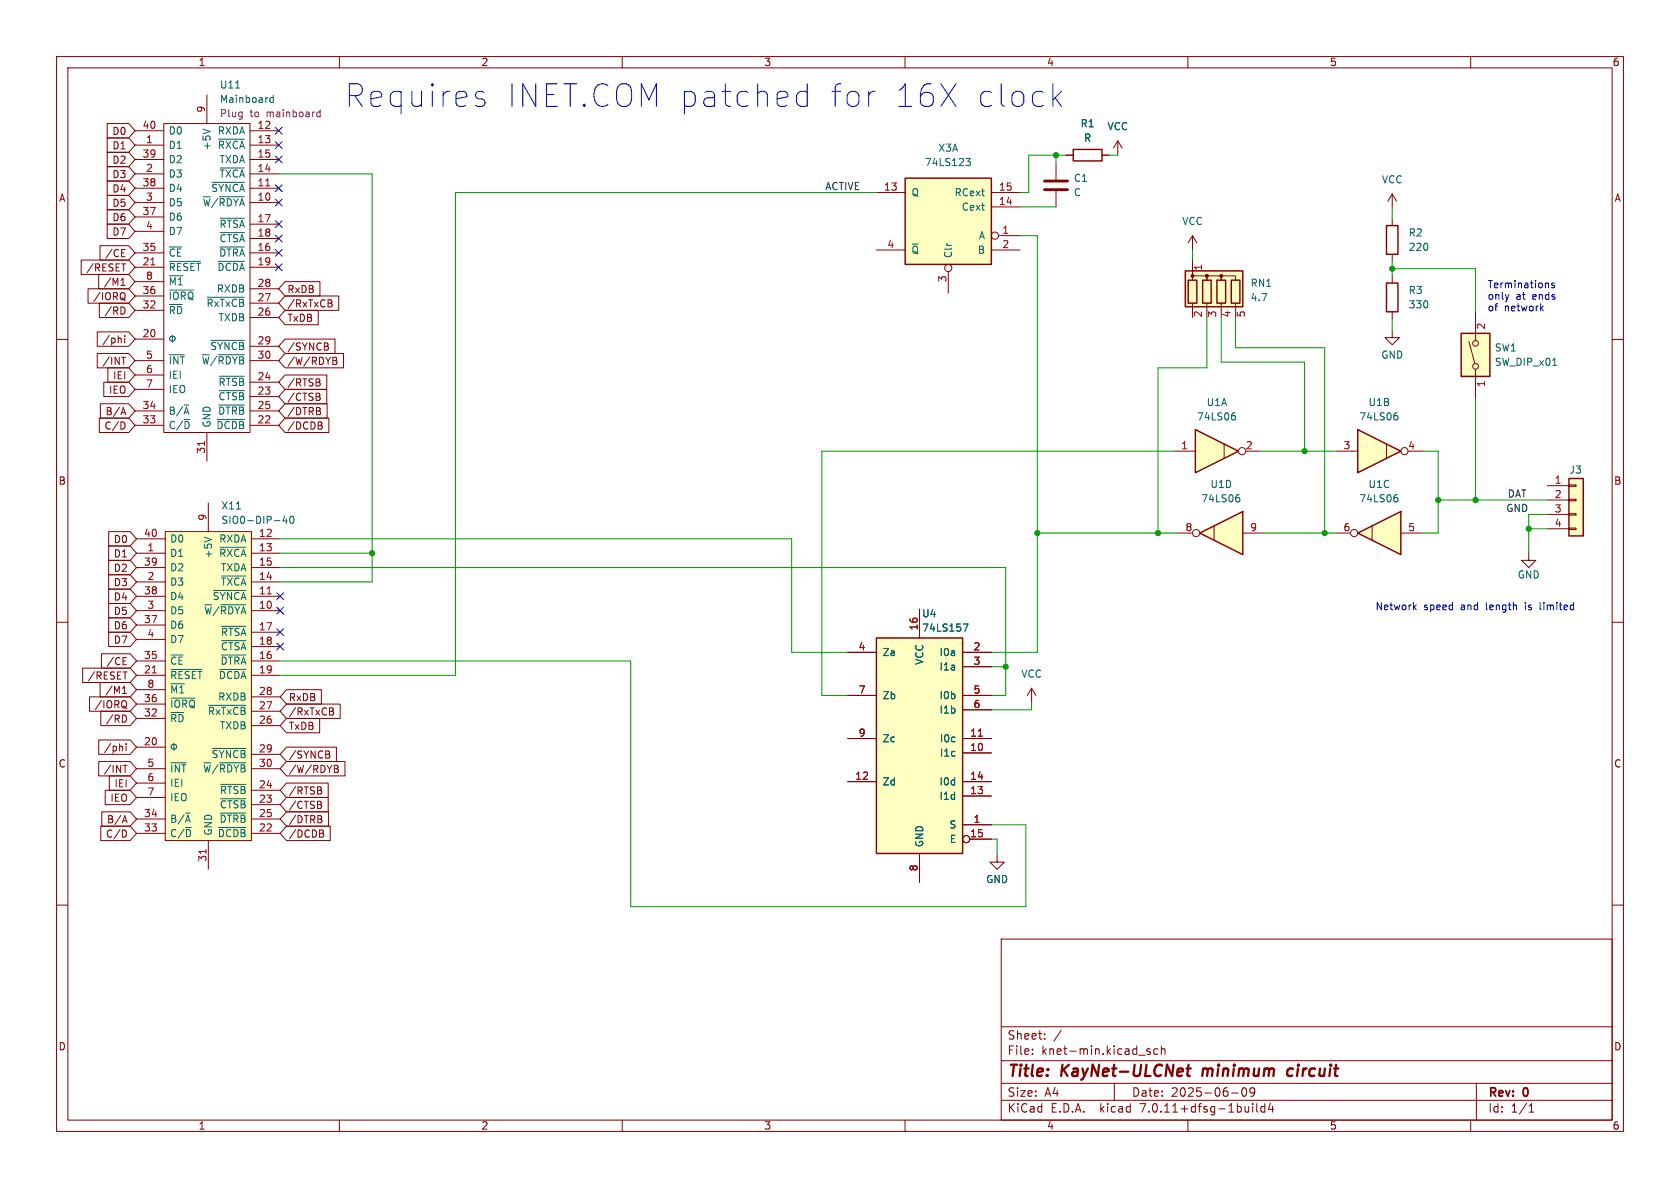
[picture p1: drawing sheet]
<svg xmlns="http://www.w3.org/2000/svg" width="297mm" height="210mm" viewBox="0 0 297 210" stroke-linecap="round" stroke-linejoin="round" font-family="sans-serif">
<g fill="none" stroke="#840000" stroke-width=".18">
<path d="M10 10h277v190h-277zM12 12h273v186h-273zM36.6 16.8v5M60 10v2M110 10v2M160 10v2M210 10v2M260 10v2M23.9 25.7h5.1M23.9 35.8h5.1M23.9 33.3h5.1M23.9 23.1h5.1"/>
<path d="M23.9 30.7h5.1M23.9 28.2h5.1M23.9 38.4h5.1M29 21.8h15.2v54.7h-15.2zM44.2 25.7h5.1M44.2 35.8h5.1M44.2 33.3h5.1M44.2 23.1h5.1M44.2 30.7h5.1M44.2 28.2h5.1M44.2 39.6h5.1M154.9 34h5.1"/>
<path d="M175.3 34h5M175.3 36.6h5M186.7 29v2.8M186.7 33.8v2.8M188.5 27.4h1.2M194.8 27.4h1.3M197.6 24.9l-.8 1.3M197.6 24.9v2.5M197.6 24.9l.8 1.3M10 60h2M23.9 44.7h5.1M23.9 47.2h5.1"/>
<path d="M23.9 59.9h5.1M23.9 54.9h5.1M23.9 52.3h5.1M23.9 40.9h5.1M23.9 49.8h5.1M44.2 44.7h5.1M44.2 42.2h5.1M44.2 47.2h5.1M44.2 56.1h5.1M44.2 53.6h5.1M44.2 51.1h5.1M154.9 44.2h5.1"/>
<path d="M167.6 48v3.8M175.3 44.2h5M176.5 41.7h3.8M210.8 49.5v-.7h2.6v.7v-.7h2.5v.7v-.7h2.5v.7M210.8 46v2.5M210.8 53.6v2.5M213.4 53.6v1.3M215.9 53.6v1.3M218.4 53.6v1.3M246.1 58.4v1.3h1.3l-1.3 1.3-1.2-1.3h1.2M246.1 48.8v1.2M246.1 55.1v1.3"/>
<path d="M260.9 55.1v5.1M285 60h2M23.9 75.2h5.1M23.9 72.6h5.1M23.9 63.8h5.1M23.9 66.3h5.1M23.9 68.8h5.1M36.6 76.5v5M44.2 75.2h5.1M44.2 70.1h5.1M44.2 67.6h5.1M44.2 72.6h5.1"/>
<path d="M44.2 61.2h5.1M44.2 63.8h5.1M259.7 60.4l1 3.9M260.9 65.3v5.1M24.1 97.8h5.1M24.1 95.3h5.1M29.2 94h15.2v54.6h-15.2zM36.8 88.9v5.1M44.4 97.8h5.1M44.4 95.3h5.1M270.3 97.8v1.3h1.2l-1.2 1.2-1.3-1.2h1.3M273.6 85.9h3.8"/>
<path d="M273.6 88.4h3.8M273.6 90.9h3.8M273.6 93.5h3.8M277.4 93.3h1.2v.3h-1.2zM277.4 90.8h1.2v.3h-1.2zM277.4 88.3h1.2v.2h-1.2zM277.4 85.7h1.2v.3h-1.2zM10 110h2M24.1 108h5.1M24.1 105.4h5.1M24.1 102.9h5.1M24.1 100.3h5.1"/>
<path d="M24.1 116.8h5.1M24.1 119.4h5.1M24.1 110.5h5.1M24.1 113h5.1M44.4 108h5.1M44.4 105.4h5.1M44.4 102.9h5.1M44.4 100.3h5.1M44.4 116.8h5.1M44.4 111.8h5.1M44.4 114.3h5.1M44.4 119.4h5.1"/>
<path d="M285 110h2M24.1 132.1h5.1M24.1 135.9h5.1M24.1 127h5.1M24.1 124.5h5.1M24.1 138.4h5.1M24.1 121.9h5.1M44.4 139.7h5.1M44.4 128.3h5.1M44.4 125.7h5.1M44.4 123.2h5.1M44.4 133.4h5.1"/>
<path d="M44.4 135.9h5.1M182.4 121.7l-.8 1.2M182.4 121.7v2.5M182.4 121.7l.7 1.2M10 160h2M24.1 147.3h5.1M24.1 144.8h5.1M24.1 141h5.1M36.8 148.6v5.1M44.4 147.3h5.1M44.4 142.2h5.1M44.4 144.8h5.1"/>
<path d="M285 160h2M177 166h108v32h-108zM60 198v2M110 198v2M160 198v2M177 194.5h108M177 191.5h108M177 187.5h108M177 181.5h108M182.5 186.3v.1M182.5 185.5v.1M184.7 183.6v.1"/>
<path d="M184.7 182.8v.1M187.6 182.1l-1.3 2M197 191.5v3M203.3 185.5l-.3-.1-.3 .2 .1 .2 .5 .2v.3h-.6M204.7 185.5l-.5-.1-.2 .3v.4l.1 .2h.6M205.3 185.5l.2-.1 .4 .1 .1 .9M205.3 184.9v1.5M210 198v2M217.7 193.2h1.2M219.7 192.4l.2-.1a.81 .81 0 0 1 .6 .6 .81 .81 0 0 1-.3 .8l-.2 .1a.81 .81 0 0 1-.3-1.4zM221.5 195.1v.1M221.5 195.6v1"/>
<path d="M221.8 192.9l-.3 .3h-.3l-.2-.3 .1-.5 .4-.1 .2 .1a.99 .99 0 0 1-.3 1.4h-.3M222.2 195.1v1.3l.2 .2M223.6 195.7l-.4-.1-.3 .3v.4l.1 .2h.6M223.6 195.1v1.5M224.6 195l-.4 1.1h1M225 195.6v1M260 198v2M261 191.5v6.5M270.3 196.6h.9M270.3 195.5l.4-.4v1.5"/>
<circle cx="167.6" cy="47.4" r=".63"/>
<circle cx="175.9" cy="41.7" r=".63"/>
<circle cx="260.9" cy="64.8" r=".51"/>
<circle cx="260.9" cy="60.7" r=".51"/>
</g>
<path d="M209.8 188.9h.7M210.1 188.2l-.2 1.7 .1 .2 .3 .1M212.7 188.9l-.2 1.3M228.6 189a.66 .66 0 0 0-1 .3l-.1 .5 .2 .3 .2 .1 .6-.1" fill="none" stroke="#840000" stroke-width=".4"/>
<g fill="#ffffc2" stroke="#ffffc2" stroke-width=".18">
<path d="M209.5 47.9h10.2v6.3h-10.2z"/>
<path d="M160 31.5h15.3v15.2h-15.3z"/>
<path d="M277.4 84.6h2.5v10.1h-2.5z"/>
<path d="M29.2 94h15.2v54.6h-15.2z"/>
<path d="M258.3 58.9h5.1v7.6h-5.1z"/>
</g>
<path d="M160 31.5h15.3v15.2h-15.3zM189.7 26.4h5.1v2h-5.1zM209.5 47.9h10.2v6.3h-10.2zM210.1 49.5h1.5v4.1h-1.5zM212.6 49.5h1.5v4.1h-1.5zM215.1 49.5h1.6v4.1h-1.6zM217.7 49.5h1.5v4.1h-1.5zM245.1 50h2v5.1h-2zM258.3 58.9h5.1v7.6h-5.1zM277.4 84.6h2.5v10.1h-2.5z" fill="none" stroke="#840000" stroke-width=".25"/>
<g fill="#840000" stroke="#840000" stroke-width=".18">
<circle cx="210.8" cy="48.8" r=".25"/>
<circle cx="213.4" cy="48.8" r=".25"/>
<circle cx="215.9" cy="48.8" r=".25"/>
</g>
<g fill="none" stroke="#006464" stroke-width=".18">
<path d="M41.7 15.6h.7M48.3 16.8v1.3M48.3 17.3h-.3l-.3 .2 .1 .5h.5M35.9 22.8l1.3 .5M37.5 32.2h5.7M38.6 24.6h4.6M38.7 34.8h4.5M38.9 29.7h4.3M38.9 38.6h4.3M170.8 28h.7l-.4 .5 .4 .1v.4l-.2 .3h-.4M29.9 46.2h5.5M29.9 51.3h4.3"/>
<path d="M30.5 59.3v1.2M36.6 52.6h6.6M38.6 46.2h4.6M38.9 43.7h4.3M38.9 41.1h4.3M37.3 60.2h5.9M38.4 74.1h4.8M38.6 62.7h4.6M38.7 71.6h4.5M38.7 69.1h4.5M38.7 66.5h4.5M274.5 64.6h.7"/>
<path d="M36.1 95l1.3 .4M38.9 96.7h4.6M41.8 90h.7M50.3 91.2l-.3 .9h.8M50.6 91.7v.8M51.4 91.4l.1-.1a.68 .68 0 0 1 .5 .6 .68 .68 0 0 1-.5 .6l-.1-.1-.2-.4zM30.2 118.3h5.5M37.7 104.4h5.8M38.8 118.3h4.7M39 106.9h4.5M39.1 115.8h4.4M39.2 101.8h4.3"/>
<path d="M39.2 110.7h4.3M39.2 113.3h4.3M30.2 123.4h4.3M30.7 131.4v1.3M36.9 124.7h6.6M37.5 132.3h6M38.8 134.8h4.7M39 138.7h4.5M38.6 146.3h4.9M38.9 143.7h4.6M39 141.2h4.5"/>
<circle cx="30.5" cy="59.9" r=".47"/>
<circle cx="30.8" cy="132" r=".47"/>
</g>
<path d="M47 32.9h.7M26.7 46.8h.7M36.2 78v.8M26.9 119h.7M47.2 105h.8M36.4 150.2v.7" fill="none" stroke="#a90000" stroke-width=".18"/>
<path d="M56.6 19.4v1.2M56.6 19.9l-.4-.1-.1 .1M56.1 20.5l.1 .1h.4" fill="none" stroke="#840084" stroke-width=".18"/>
<path d="M184.7 33.5h4M184.7 32h4" fill="none" stroke="#840000" stroke-width=".51"/>
<path d="M240 75.9l7.6 3.9-7.6 3.8z" fill="#ffffc2"/>
<g fill="none" stroke="#840000" stroke-width=".18">
<path d="M236.2 79.8h3.8M245.1 78.5v2.5M248.9 79.8h2.6"/>
<circle cx="248.3" cy="79.8" r=".63"/>
</g>
<path d="M240 75.9l7.6 3.9-7.6 3.8z" fill="none" stroke="#840000" stroke-width=".25"/>
<path d="M246.7 73.5h.3l.1 .2v.4l-.4 .1M246.8 73h.2" fill="none" stroke="#006464" stroke-width=".18"/>
<path d="M240 94.2l7.6-3.8v7.6z" fill="#ffffc2"/>
<g fill="none" stroke="#840000" stroke-width=".18">
<path d="M210.8 41.7l-.7 1.2M210.8 41.7v2.5M210.8 41.7l.8 1.2M236.2 94.2h2.6M242.6 93v2.5M247.6 94.2h3.9M149.9 115.3h5M162.6 107.7v5.1M170.2 115.3h5.1M170.2 117.9h5.1M149.9 130.6h5M149.9 138.2h5"/>
<path d="M149.9 122.9h5M170.2 133.1h5.1M170.2 130.6h5.1M170.2 138.2h5.1M170.2 122.9h5.1M170.2 125.5h5.1M162.6 150.9v5.1M170.2 145.8h5.1M170.2 140.7h5.1M171.4 148.3h3.9M176.3 151.1v1.3h1.2l-1.2 1.3-1.3-1.3h1.3"/>
<circle cx="239.4" cy="94.2" r=".63"/>
<circle cx="170.8" cy="148.3" r=".63"/>
</g>
<path d="M240 94.2l7.6-3.8v7.6zM154.9 112.8h15.3v38.1h-15.3z" fill="none" stroke="#840000" stroke-width=".25"/>
<path d="M246.7 87.9l.3 .1 .1 .2v.4l-.4 .1M246.8 87.4h.2M170.3 110.3h.8l-.5 1.3" fill="none" stroke="#006464" stroke-width=".18"/>
<path d="M154.9 112.8h15.3v38.1h-15.3z" fill="#ffffc2" stroke="#ffffc2" stroke-width=".18"/>
<path d="M173 130.1h.7" fill="none" stroke="#a90000" stroke-width=".18"/>
<path d="M212.1 94.2l7.6-3.8v7.6z" fill="#ffffc2"/>
<g fill="none" stroke="#840000" stroke-width=".18">
<path d="M208.3 94.2h2.5M214.6 93v2.5M219.7 94.2h3.8"/>
<circle cx="211.5" cy="94.2" r=".63"/>
</g>
<path d="M212.1 94.2l7.6-3.8v7.6z" fill="none" stroke="#840000" stroke-width=".25"/>
<path d="M218.7 87.9l.4 .1 .1 .2-.1 .4-.4 .1M218.8 87.4h.3" fill="none" stroke="#006464" stroke-width=".18"/>
<path d="M211.3 75.9l7.6 3.9-7.6 3.8z" fill="#ffffc2"/>
<g fill="none" stroke="#840000" stroke-width=".18">
<path d="M19 37.1h3.8l1.1 1.3-1.1 1.2h-3.8zM19 34.5h3.8l1.1 1.3-1.1 1.3h-3.8zM19 29.5h3.8l1.1 1.2-1.1 1.3h-3.8zM19 26.9h3.8l1.1 1.3-1.1 1.3h-3.8zM19 24.4h3.8l1.1 1.3-1.1 1.2h-3.8zM19 32h3.8l1.1 1.3-1.1 1.2h-3.8zM19 21.8h3.8l1.1 1.3-1.1 1.3h-3.8zM19 39.6h3.8l1.1 1.3-1.1 1.3h-3.8zM188.5 27.4h1.2M194.8 27.4h1.3M246.1 34.3l-.7 1.3M246.1 34.3v2.5"/>
<path d="M246.1 38.6v1.3M246.1 34.3l.8 1.3M14.4 46h8.4l1.1 1.2-1.1 1.3h-8.4zM15.6 51.1h7.2l1.1 1.2-1.1 1.3h-7.2zM17.2 58.7h5.6l1.1 1.2-1.1 1.3h-5.6zM17.4 48.5h5.4l1.1 1.3-1.1 1.3h-5.4zM17.6 53.6h5.2l1.1 1.3-1.1 1.2h-5.2zM17.7 43.4h5.1l1.1 1.3-1.1 1.3h-5.1zM21.3 59.8l.1 .1v.7M21.4 50.5h.7M21.4 49.5l.3-.3v1.3M21.5 44.7h.4"/>
<path d="M21.5 45.4h.6M21.5 44.1h.6M21.5 46.6h.7M21.9 54.3l.2 .5-.2 .7M21.9 51.8a.9 .9 0 0 1 0 1.1l.3 .2M22 59.3v.2M22 59.8v.8M50.4 59.9h8.8v2.6h-8.8l-1.1-1.3zM50.4 54.9h5.9v2.5h-5.9l-1.1-1.3zM50.4 52.3h9.5v2.6h-9.5l-1.1-1.3zM50.4 49.8h6.2v2.5h-6.2l-1.1-1.2zM58 53l.6 .1 .1 .3-.3 .2"/>
<path d="M58 53.6h.4M58.4 53.6l.3 .2v.3l-.7 .2M246.1 45v1.2M17.2 62.5h5.6l1.1 1.3-1.1 1.2h-5.6zM17.6 73.9h5.2l1.1 1.3-1.1 1.3h-5.2zM17.7 71.4h5.1l1.1 1.2-1.1 1.3h-5.1zM18.3 67.6h4.5l1.1 1.2-1.1 1.3h-4.5zM19.1 65h3.7l1.1 1.3-1.1 1.3h-3.7zM21.5 63.2h.7M21.5 73h.6M21.8 72l.4 1.3M21.9 74.6l.2 .5-.2 .7"/>
<path d="M50.4 73.9h7.7v2.6h-7.7l-1.1-1.3zM50.4 62.5h10.3v2.5h-10.3l-1.1-1.2zM50.4 68.8h7.4v2.6h-7.4l-1.1-1.3zM50.4 71.4h7.4v2.5h-7.4l-1.1-1.3zM50.4 66.3h7.4v2.5h-7.4l-1.1-1.2zM56.3 70.1l.3 .3v.3l-.2 .1M56.3 67.6l.3 .2v.3l-.2 .1M56.4 69.6l.2 .1-.2 .3M56.4 67l.2 .2-.2 .3M56.6 72.2v.3M56.6 72.7l.1 .2-.1 .4M56.7 74.6l.2 .2-.2 .4 .3 .2-.1 .3-.2 .2"/>
<path d="M57.8 60.6l.2 .3-.2 .3 .3 .3-.1 .3-.2 .1M58.8 63.2h.5l.2 .2-.2 .4 .2 .1 .1 .3-.3 .2h-.5zM58.8 63.8h.5M207.5 79.8h3.8M216.4 78.5v2.5M220.2 79.8h2.6M19.2 94h3.8l1.1 1.3-1.1 1.2h-3.8zM19.2 99.1h3.8l1.1 1.2-1.1 1.3h-3.8zM19.2 96.5h3.8l1.1 1.3-1.1 1.3h-3.8zM14.6 118.1h8.4l1.1 1.3-1.1 1.3h-8.4zM17.9 115.6h5.1l1.1 1.2-1.1 1.3h-5.1zM19.2 111.8h3.8l1.1 1.2-1.1 1.3h-3.8z"/>
<path d="M19.2 106.7h3.8l1.1 1.3-1.1 1.2h-3.8zM19.2 104.1h3.8l1.1 1.3-1.1 1.3h-3.8zM19.2 101.6h3.8l1.1 1.3-1.1 1.2h-3.8zM19.2 109.2h3.8l1.1 1.3-1.1 1.3h-3.8zM21.8 118.8h.7M21.8 116.8h.4M21.8 117.5h.6M21.8 116.2h.6M149.9 115.3h5M162.6 107.7v5.1M170.2 115.3h5.1M170.2 117.9h5.1"/>
<path d="M15.8 123.2h7.2l1.1 1.3-1.1 1.2h-7.2zM17.5 134.6h5.5l1.1 1.3-1.1 1.3h-5.5zM17.5 130.8h5.5l1.1 1.3-1.1 1.3h-5.5zM17.7 120.6h5.3l1.1 1.3-1.1 1.3h-5.3zM17.8 125.7h5.2l1.1 1.3-1.1 1.3h-5.2zM18.6 139.7h4.4l1.1 1.3-1.1 1.2h-4.4zM19.3 137.2h3.7l1.1 1.2-1.1 1.3h-3.7zM21.5 131.9l.2 .2v.7M21.6 122.6h.8M21.6 121.7l.4-.4v1.3M21.8 135.3h.7M22.1 126.5l.3 .4-.3 .7"/>
<path d="M22.2 123.9a.9 .9 0 0 1 0 1.2l.2 .2M22.3 131.5v.1M22.3 131.9v.9M50.6 138.4h7.4v2.6h-7.4l-1.1-1.3zM50.6 134.6h10.4v2.6h-10.4l-1.1-1.3zM50.6 124.5h9.5v2.5h-9.5l-1.1-1.3zM50.6 127h5.9v2.5h-5.9l-1.1-1.2zM50.6 121.9h6.2v2.6h-6.2l-1.1-1.3zM50.6 132.1h8.9v2.5h-8.9l-1.1-1.2zM56.6 139.7l.3 .2-.1 .3-.2 .2M56.7 139.2l.1 .1-.1 .3M58 132.8l.3 .2-.3 .4 .3 .2v.3l-.2 .1"/>
<path d="M58.3 125.1l.6 .2v.2l-.2 .2M58.3 125.7h.4M58.7 125.7l.3 .3-.1 .3-.6 .1M59.1 135.3h.4l.3 .2-.3 .4 .3 .1v.3l-.2 .3h-.5zM59.1 135.9h.4M149.9 130.6h5M149.9 138.2h5M149.9 122.9h5M170.2 133.1h5.1M170.2 130.6h5.1M170.2 138.2h5.1M170.2 122.9h5.1"/>
<path d="M170.2 125.5h5.1M17.8 146h5.2l1.1 1.3-1.1 1.3h-5.2zM18 143.5h5l1.1 1.3-1.1 1.3h-5zM21.8 145.1h.6M22.1 144.2l.4 1.3M22.1 146.8l.3 .5-.3 .6M50.6 143.5h7.5v2.6h-7.5l-1.1-1.3zM50.6 141h7.4v2.5h-7.4l-1.1-1.3zM50.6 146h7.8v2.6h-7.8l-1.1-1.3zM56.6 142.2l.3 .3-.1 .3-.2 .1M56.7 141.7l.1 .2-.1 .3M56.8 144.8l.1 .2-.1 .4"/>
<path d="M56.8 144.3v.4M56.9 146.7l.3 .3-.3 .3 .3 .3v.3l-.2 .1M162.6 150.9v5.1M170.2 145.8h5.1M170.2 140.7h5.1M171.4 148.3h3.9"/>
<circle cx="219.6" cy="79.8" r=".63"/>
<circle cx="170.8" cy="148.3" r=".63"/>
</g>
<path d="M245.1 39.9h2v5.1h-2zM211.3 75.9l7.6 3.9-7.6 3.8z" fill="none" stroke="#840000" stroke-width=".25"/>
<path d="M218 73.5h.3l.1 .2v.4l-.4 .1M218.1 73h.2M170.3 110.3h.8l-.5 1.3" fill="none" stroke="#006464" stroke-width=".18"/>
<g fill="none" stroke="#0000c2" stroke-width=".18">
<path d="M84.6 17.5h.6l.4 .2 .2 .5-.2 .4-.4 .2h-.8M84.6 16.1h.6l.4 .2M142.7 16.3l-.4-.2h-.7l-.6 .4-.2 .4v1.1l.4 .6 .4 .2h.7l.4-.2M142.7 14.8v4M154.7 16.1h-.4l-.4 .2M166.3 14.8l2.7 4M169 14.8l-2.7 4M186.1 14.8v4M186.5 17.3l1.2 1.5M187.7 16.1l-1.6 1.6M266.7 52.1l-.3 .8M272.5 54.5l.3 .5"/>
<path d="M272.8 54.1l-.4 .5M273.6 50l.2 .2v.7M274.8 50.1l-.3-.1-.2 .2 .1 .2 .4 .1v.3h-.5M250 107.3l.4 .5M250.4 106.9l-.5 .5M272.3 106.5v1.1l.1 .2"/>
</g>
<g fill="none" stroke="#009600" stroke-width=".18">
<path d="M49.3 30.7h16.5v72.2h-16.3M154.9 34h-74.4v85.4h-31M180.3 36.6h6.4M186.7 27.4v1.6M188.5 27.4h-6.6v6.6h-1.6M196.1 27.4h1.5M246.1 36.8v1.8M180.3 41.7h3.1v73.6h-8.1M210.8 44.2v1.8M213.4 56.1v8.9h-8.7v29.2M215.9 56.1v7.9h14.7v15.8M218.4 56.1v5.4h15.8v32.7"/>
<path d="M246.1 46.2v2.6M246.1 56.4v2M246.1 47.5h14.8v7.6M207.5 79.8h-62.2v43.1h4.6M222.8 79.8h13.4M251.5 79.8h2.8v14.4h-2.8M260.9 70.4v18M49.5 95.3h90.5v20h9.9M49.5 97.8h16.3M183.4 94.2h24.9M223.5 94.2h12.7M254.3 88.4h19.3"/>
<path d="M270.3 93.5h3.3M273.6 90.9h-3.3v6.9M49.5 100.3h128.3v22.6h-2.5M49.5 116.8h62v43.5h69.9v-14.5h-6.1M175.3 117.9h2.5M182.4 124.2v1.3h-7.1M175.3 148.3h1v2.8"/>
</g>
<g fill="none" stroke="#000084" stroke-width=".18">
<path d="M48.7 27.6l1.2 1.2M48.7 35.2l1.2 1.2M48.7 32.7l1.2 1.2M48.7 39l1.2 1.2M48.7 25l1.2 1.3M48.7 22.5l1.2 1.2M49.9 27.6l-1.2 1.2M49.9 35.2l-1.2 1.2M49.9 32.7l-1.2 1.2M49.9 39l-1.2 1.2M49.9 25l-1.2 1.3M49.9 22.5l-1.2 1.2"/>
<path d="M48.7 41.6l1.2 1.2M48.7 44.1l1.2 1.2M48.7 46.6l1.2 1.3M49.9 41.6l-1.2 1.2M49.9 44.1l-1.2 1.2M49.9 46.6l-1.2 1.3M48.9 107.3l1.2 1.3M48.9 104.8l1.2 1.2M48.9 113.7l1.2 1.2M48.9 111.2l1.2 1.2M50.1 107.3l-1.2 1.3M50.1 104.8l-1.2 1.2"/>
<path d="M50.1 113.7l-1.2 1.2M50.1 111.2l-1.2 1.2"/>
</g>
<path d="M173 130.1h.7" fill="none" stroke="#a90000" stroke-width=".18"/>
<g fill="#009600" stroke="#009600" stroke-width=".18">
<circle cx="186.7" cy="27.4" r=".46"/>
<circle cx="183.4" cy="94.2" r=".46"/>
<circle cx="204.7" cy="94.2" r=".46"/>
<circle cx="270.3" cy="93.5" r=".46"/>
<circle cx="260.9" cy="88.4" r=".46"/>
<circle cx="254.3" cy="88.4" r=".46"/>
<circle cx="234.2" cy="94.2" r=".46"/>
<circle cx="177.8" cy="117.9" r=".46"/>
<circle cx="65.8" cy="97.8" r=".46"/>
<circle cx="246.1" cy="47.5" r=".46"/>
<circle cx="230.6" cy="79.8" r=".46"/>
</g>
<g font-size="5.6" fill="#0000c2">
<text x="60.7" y="19.3">Requires</text>
<text x="89.1" y="19.3">INET.COM patched</text>
<text x="145.6" y="19.3">for</text>
<text x="156.7" y="19.3">16X</text>
<text x="170.8" y="19.3">clock</text>
</g>
<g font-size="2.8" fill="#840000">
<text x="178" y="190.9">Title:</text>
<text x="187.7" y="190.9">KayNet-ULCNet</text>
<text x="213.4" y="190.9">minimum</text>
<text x="229.3" y="190.9">circuit</text>
</g>
<g font-size="2.1" fill="#840000">
<text x="178" y="184">Sheet:</text>
<text x="178" y="186.7">File:</text>
<text x="184.1" y="186.7">knet-min.kicad_sch</text>
<text x="178" y="196.9">KiCad</text>
<text x="178" y="194.1">Size:</text>
<text x="184.7" y="194.1">A4</text>
<text x="185.7" y="196.9">E.D.A.</text>
<text x="194.6" y="196.9">kicad</text>
<text x="200" y="194.1">Date:</text>
<text x="201.8" y="196.9">7.0.11+dfsg-1build4</text>
<text x="207" y="194.1">2025-06-09</text>
<text x="263" y="194.3">Rev:</text>
<text x="263" y="196.9">Id:</text>
<text x="267.1" y="196.9">1/1</text>
<text x="269.4" y="194.3">0</text>
</g>
<g font-size="1.8" fill="#840000">
<text x="35" y="11.9">1</text>
<text x="85" y="11.9">2</text>
<text x="135" y="11.9">3</text>
<text x="185" y="11.9">4</text>
<text x="235" y="11.9">5</text>
<text x="285" y="11.9">6</text>
<text x="19.8" y="29.1">D2</text>
<text x="19.8" y="26.6">D1</text>
<text x="19.8" y="24.1">D0</text>
<text x="10.3" y="35.9">A</text>
<text x="19.8" y="31.7">D3</text>
<text x="19.8" y="34.2">D4</text>
<text x="285.3" y="35.9">A</text>
<text x="19.8" y="39.3">D6</text>
<text x="19.8" y="36.8">D5</text>
<text x="19.8" y="41.8">D7</text>
<text x="18.5" y="45.7">/CE</text>
<text x="15.2" y="48.2">/RESET</text>
<text x="16.4" y="53.3">/IORQ</text>
<text x="18.3" y="50.7">/M1</text>
<text x="50.7" y="52">RxDB</text>
<text x="18.4" y="55.8">/RD</text>
<text x="50.7" y="57.1">TxDB</text>
<text x="50.7" y="54.5">/RxTxCB</text>
<text x="212.8" y="56.2" transform="rotate(-90 212.8 56.2)">2</text>
<text x="215.3" y="56.2" transform="rotate(-90 215.3 56.2)">3</text>
<text x="217.9" y="56.2" transform="rotate(-90 217.9 56.2)">4</text>
<text x="18" y="64.7">/INT</text>
<text x="18" y="60.9">/phi</text>
<text x="50.7" y="62.2">/SYNCB</text>
<text x="50.7" y="64.7">/W/RDYB</text>
<text x="19.2" y="69.8">IEO</text>
<text x="19.9" y="67.2">IEI</text>
<text x="50.7" y="71.1">/CTSB</text>
<text x="50.7" y="68.5">/RTSB</text>
<text x="18.4" y="76.1">C/D</text>
<text x="18.6" y="73.6">B/A</text>
<text x="50.7" y="76.1">/DCDB</text>
<text x="50.7" y="73.6">/DTRB</text>
<text x="10.3" y="85.9">B</text>
<text x="285.3" y="85.9">B</text>
<text x="20" y="96.2">D0</text>
<text x="20" y="101.3">D2</text>
<text x="20" y="98.7">D1</text>
<text x="20" y="106.4">D4</text>
<text x="20" y="103.8">D3</text>
<text x="20" y="114">D7</text>
<text x="20" y="108.9">D5</text>
<text x="20" y="111.4">D6</text>
<text x="18.7" y="117.8">/CE</text>
<text x="15.4" y="120.3">/RESET</text>
<text x="16.6" y="125.4">/IORQ</text>
<text x="18.5" y="122.9">/M1</text>
<text x="51" y="124.1">RxDB</text>
<text x="18.6" y="128">/RD</text>
<text x="51" y="126.7">/RxTxCB</text>
<text x="51" y="129.2">TxDB</text>
<text x="10.3" y="135.9">C</text>
<text x="18.3" y="136.8">/INT</text>
<text x="18.3" y="133">/phi</text>
<text x="51" y="136.8">/W/RDYB</text>
<text x="51" y="134.3">/SYNCB</text>
<text x="285.3" y="135.9">C</text>
<text x="19.4" y="141.9">IEO</text>
<text x="20.1" y="139.4">IEI</text>
<text x="51" y="140.7">/RTSB</text>
<text x="51" y="143.2">/CTSB</text>
<text x="18.6" y="148.3">C/D</text>
<text x="18.8" y="145.7">B/A</text>
<text x="51" y="145.7">/DTRB</text>
<text x="51" y="148.3">/DCDB</text>
<text x="10.3" y="185.9">D</text>
<text x="285.3" y="185.9">D</text>
<text x="35" y="199.9">1</text>
<text x="85" y="199.9">2</text>
<text x="135" y="199.9">3</text>
<text x="185" y="199.9">4</text>
<text x="235" y="199.9">5</text>
<text x="285" y="199.9">6</text>
</g>
<g font-size="1.8" fill="#006464">
<text x="38.8" y="15.8">U11</text>
<text x="29.7" y="24">D0</text>
<text x="38.4" y="24">RXDA</text>
<text x="38.8" y="18.4">Mainboard</text>
<text x="190.9" y="22.7">R1</text>
<text x="195.7" y="23.2">VCC</text>
<text x="29.7" y="26.5">D1</text>
<text x="29.7" y="29.1">D2</text>
<text x="37.4" y="26.7" transform="rotate(-90 37.4 26.7)">+5V</text>
<text x="38.4" y="26.5">~{RXCA}</text>
<text x="38.7" y="29.1">TXDA</text>
<text x="163.4" y="29.6">74LS123</text>
<text x="165.8" y="27">X3A</text>
<text x="191.5" y="25.2">R</text>
<text x="29.7" y="31.6">D3</text>
<text x="29.7" y="34.1">D4</text>
<text x="37.2" y="34.1">~{SYNCA}</text>
<text x="38.7" y="31.6">~{TXCA}</text>
<text x="161" y="34.9">Q</text>
<text x="168.7" y="34.9">RCext</text>
<text x="189.7" y="32.4">C1</text>
<text x="189.7" y="34.9">C</text>
<text x="244.2" y="32.6">VCC</text>
<text x="29.7" y="36.7">D5</text>
<text x="29.7" y="39.2">D6</text>
<text x="29.7" y="41.8">D7</text>
<text x="35.7" y="36.7">~{W}/~{RDYA}</text>
<text x="38.7" y="40.5">~{RTSA}</text>
<text x="169.9" y="37.4">Cext</text>
<text x="208.9" y="40">VCC</text>
<text x="29.7" y="45.6">~{CE}</text>
<text x="38.6" y="45.6">~{DTRA}</text>
<text x="38.7" y="43">~{CTSA}</text>
<text x="161" y="45.1">~{Q}</text>
<text x="168.5" y="45.7" transform="rotate(-90 168.5 45.7)">Clr</text>
<text x="172.8" y="45.1">B</text>
<text x="173" y="42.5">A</text>
<text x="248.9" y="42">R2</text>
<text x="248.9" y="44.6">220</text>
<text x="29.7" y="48.1">~{RESET} ~{DCDA}</text>
<text x="29.7" y="53.2">~{IORQ}</text>
<text x="29.7" y="50.6">~{M1}</text>
<text x="38.2" y="51.9">RXDB</text>
<text x="221" y="50.9">RN1</text>
<text x="221" y="53.4">4.7</text>
<text x="248.9" y="52.2">R3</text>
<text x="29.7" y="55.7">~{RD}</text>
<text x="36.4" y="54.5">~{RxTxCB}</text>
<text x="38.5" y="57">TXDB</text>
<text x="248.9" y="54.7">330</text>
<text x="29.7" y="64.6">~{INT} ~{W}/~{RDYB}</text>
<text x="37.1" y="62.1">~{SYNCB}</text>
<text x="244.1" y="63.6">GND</text>
<text x="264.2" y="62.3">SW1</text>
<text x="264.2" y="64.9">SW_DIP_x01</text>
<text x="29.7" y="67.2">IEI</text>
<text x="29.7" y="69.7">IEO</text>
<text x="38.5" y="71">~{CTSB}</text>
<text x="38.5" y="68.4">~{RTSB}</text>
<text x="213.2" y="72">U1A</text>
<text x="241.8" y="72">U1B</text>
<text x="29.7" y="76">C/~{D}</text>
<text x="29.7" y="73.5">B/~{A}</text>
<text x="37.4" y="75.7" transform="rotate(-90 37.4 75.7)">GND</text>
<text x="38.2" y="76">~{DCDB}</text>
<text x="38.5" y="73.5">~{DTRB}</text>
<text x="211.5" y="74.5">74LS06</text>
<text x="240.2" y="74.5">74LS06</text>
<text x="277.4" y="83.9">J3</text>
<text x="212.3" y="89">74LS06</text>
<text x="213.9" y="86.5">U1D</text>
<text x="240.2" y="89">74LS06</text>
<text x="241.8" y="86.5">U1C</text>
<text x="39" y="90.3">X11</text>
<text x="39" y="92.8">SIO0-DIP-40</text>
<text x="30" y="98.7">D1</text>
<text x="30" y="101.2">D2</text>
<text x="30" y="96.1">D0</text>
<text x="37.7" y="98.8" transform="rotate(-90 37.7 98.8)">+5V</text>
<text x="38.6" y="96.1">RXDA</text>
<text x="38.6" y="98.7">~{RXCA}</text>
<text x="38.9" y="101.2">TXDA</text>
<text x="30" y="103.7">D3</text>
<text x="30" y="106.3">D4</text>
<text x="37.5" y="106.3">~{SYNCA}</text>
<text x="38.9" y="103.7">~{TXCA}</text>
<text x="268.2" y="102.5">GND</text>
<text x="30" y="108.8">D5</text>
<text x="30" y="111.4">D6</text>
<text x="30" y="113.9">D7</text>
<text x="36" y="108.8">~{W}/~{RDYA}</text>
<text x="38.9" y="112.6">~{RTSA}</text>
<text x="162.9" y="111.9">74LS157</text>
<text x="162.9" y="109.3">U4</text>
<text x="30" y="117.7">~{CE}</text>
<text x="38.9" y="117.7">~{DTRA}</text>
<text x="38.9" y="115.2">~{CTSA}</text>
<text x="156" y="116.2">Za</text>
<text x="163.4" y="117.6" transform="rotate(-90 163.4 117.6)">VCC</text>
<text x="166" y="116.2">I0a</text>
<text x="166" y="118.7">I1a</text>
<text x="180.5" y="120">VCC</text>
<text x="30" y="120.2">~{RESET} ~{DCDA}</text>
<text x="30" y="125.3">~{IORQ}</text>
<text x="30" y="122.8">~{M1}</text>
<text x="38.5" y="124.1">RXDB</text>
<text x="156" y="123.8">Zb</text>
<text x="166" y="123.8">I0b</text>
<text x="30" y="127.9">~{RD}</text>
<text x="36.7" y="126.6">~{RxTxCB}</text>
<text x="38.8" y="129.1">TXDB</text>
<text x="156" y="131.4">Zc</text>
<text x="166" y="126.3">I1b</text>
<text x="166.1" y="131.4">I0c</text>
<text x="30" y="136.8">~{INT} ~{W}/~{RDYB}</text>
<text x="37.3" y="134.2">~{SYNCB}</text>
<text x="166.1" y="134">I1c</text>
<text x="30" y="139.3">IEI</text>
<text x="30" y="141.8">IEO</text>
<text x="38.8" y="143.1">~{CTSB}</text>
<text x="38.8" y="140.6">~{RTSB}</text>
<text x="156" y="139">Zd</text>
<text x="166" y="141.6">I1d</text>
<text x="166" y="139">I0d</text>
<text x="30" y="148.2">C/~{D}</text>
<text x="30" y="145.6">B/~{A}</text>
<text x="37.7" y="147.8" transform="rotate(-90 37.7 147.8)">GND</text>
<text x="38.4" y="148.2">~{DCDB}</text>
<text x="38.7" y="145.6">~{DTRB}</text>
<text x="163.4" y="149.9" transform="rotate(-90 163.4 149.9)">GND</text>
<text x="167.8" y="146.7">S</text>
<text x="167.8" y="149.2">E</text>
<text x="174.2" y="156.3">GND</text>
</g>
<g font-size="1.8" fill="#a90000">
<text x="25.1" y="22.9">40</text>
<text x="36.3" y="20" transform="rotate(-90 36.3 20)">9</text>
<text x="45.4" y="22.9">12</text>
<text x="25.1" y="27.9">39</text>
<text x="25.7" y="25.4">1</text>
<text x="45.4" y="25.4">13</text>
<text x="45.4" y="27.9">15</text>
<text x="25.1" y="33">38</text>
<text x="25.7" y="30.5">2</text>
<text x="25.7" y="35.6">3</text>
<text x="45.4" y="35.6">10</text>
<text x="45.4" y="33">11</text>
<text x="45.4" y="30.5">14</text>
<text x="156.2" y="33.8">13</text>
<text x="176.5" y="33.8">15</text>
<text x="25.1" y="38.1">37</text>
<text x="25.7" y="40.6">4</text>
<text x="45.4" y="39.4">17</text>
<text x="45.4" y="41.9">18</text>
<text x="176.5" y="36.3">14</text>
<text x="177.1" y="41.4">1</text>
<text x="25.1" y="47">21</text>
<text x="25.1" y="44.5">35</text>
<text x="45.4" y="44.5">16</text>
<text x="45.4" y="47">19</text>
<text x="156.8" y="43.9">4</text>
<text x="177.1" y="43.9">2</text>
<text x="212.8" y="48" transform="rotate(-90 212.8 48)">1</text>
<text x="25.1" y="52.1">36</text>
<text x="25.7" y="49.5">8</text>
<text x="45.4" y="53.3">27</text>
<text x="45.4" y="50.8">28</text>
<text x="167.4" y="50" transform="rotate(-90 167.4 50)">3</text>
<text x="25.1" y="59.7">20</text>
<text x="25.1" y="54.6">32</text>
<text x="45.4" y="55.9">26</text>
<text x="220.4" y="56.2" transform="rotate(-90 220.4 56.2)">5</text>
<text x="262.8" y="58.4" transform="rotate(-90 262.8 58.4)">2</text>
<text x="25.7" y="63.5">5</text>
<text x="45.4" y="61">29</text>
<text x="45.4" y="63.5">30</text>
<text x="25.7" y="66">6</text>
<text x="25.7" y="68.6">7</text>
<text x="45.4" y="69.9">23</text>
<text x="45.4" y="67.3">24</text>
<text x="262.8" y="68.5" transform="rotate(-90 262.8 68.5)">1</text>
<text x="25.1" y="74.9">33</text>
<text x="25.1" y="72.4">34</text>
<text x="45.4" y="74.9">22</text>
<text x="45.4" y="72.4">25</text>
<text x="36.3" y="80.3" transform="rotate(-90 36.3 80.3)">31</text>
<text x="208.7" y="79.5">1</text>
<text x="220.1" y="79.5">2</text>
<text x="237.4" y="79.5">3</text>
<text x="248.8" y="79.5">4</text>
<text x="274.8" y="85.6">1</text>
<text x="274.8" y="88.1">2</text>
<text x="25.4" y="95">40</text>
<text x="36.6" y="92.1" transform="rotate(-90 36.6 92.1)">9</text>
<text x="45.7" y="95">12</text>
<text x="209.5" y="94">8</text>
<text x="220.9" y="94">9</text>
<text x="237.4" y="94">6</text>
<text x="248.8" y="94">5</text>
<text x="274.8" y="90.7">3</text>
<text x="274.8" y="93.2">4</text>
<text x="25.4" y="100.1">39</text>
<text x="26" y="97.5">1</text>
<text x="45.7" y="97.5">13</text>
<text x="45.7" y="100.1">15</text>
<text x="25.4" y="105.2">38</text>
<text x="26" y="102.6">2</text>
<text x="26" y="107.7">3</text>
<text x="45.7" y="107.7">10</text>
<text x="45.7" y="105.2">11</text>
<text x="45.7" y="102.6">14</text>
<text x="25.4" y="110.2">37</text>
<text x="26" y="112.8">4</text>
<text x="45.7" y="111.5">17</text>
<text x="162.3" y="111.5" transform="rotate(-90 162.3 111.5)">16</text>
<text x="25.4" y="119.1">21</text>
<text x="25.4" y="116.6">35</text>
<text x="45.7" y="116.6">16</text>
<text x="45.7" y="114">18</text>
<text x="45.7" y="119.1">19</text>
<text x="151.7" y="115.1">4</text>
<text x="172" y="115.1">2</text>
<text x="172" y="117.6">3</text>
<text x="25.4" y="124.2">36</text>
<text x="26" y="121.7">8</text>
<text x="45.7" y="125.5">27</text>
<text x="45.7" y="122.9">28</text>
<text x="151.7" y="122.7">7</text>
<text x="172" y="122.7">5</text>
<text x="172" y="125.2">6</text>
<text x="25.4" y="131.8">20</text>
<text x="25.4" y="126.7">32</text>
<text x="45.7" y="128">26</text>
<text x="151.7" y="130.3">9</text>
<text x="171.4" y="130.3">11</text>
<text x="26" y="135.6">5</text>
<text x="45.7" y="133.1">29</text>
<text x="45.7" y="135.6">30</text>
<text x="151.1" y="137.9">12</text>
<text x="171.4" y="132.8">10</text>
<text x="171.4" y="137.9">14</text>
<text x="26" y="138.2">6</text>
<text x="26" y="140.7">7</text>
<text x="45.7" y="142">23</text>
<text x="45.7" y="139.4">24</text>
<text x="171.4" y="140.5">13</text>
<text x="25.4" y="147.1">33</text>
<text x="25.4" y="144.5">34</text>
<text x="45.7" y="147.1">22</text>
<text x="45.7" y="144.5">25</text>
<text x="171.4" y="148.1">15</text>
<text x="172" y="145.5">1</text>
<text x="36.6" y="152.4" transform="rotate(-90 36.6 152.4)">31</text>
<text x="162.3" y="154.1" transform="rotate(-90 162.3 154.1)">8</text>
</g>
<g font-size="1.8" fill="#840084">
<text x="38.8" y="20.9">Plug</text>
<text x="44.2" y="20.9">to</text>
<text x="47.2" y="20.9">mainboard</text>
</g>
<g font-size="1.8" fill="#0f0f0f">
<text x="145.8" y="33.7">ACTIVE</text>
<text x="266.4" y="88">DAT</text>
<text x="266.2" y="90.6">GND</text>
</g>
<g font-size="1.8" fill="#0000c2">
<text x="262.9" y="51">Terminations</text>
<text x="262.9" y="53.1">only</text>
<text x="268" y="53.1">at</text>
<text x="271" y="53.1">ends</text>
<text x="262.9" y="55.1">of</text>
<text x="265.9" y="55.1">network</text>
<text x="243.1" y="108">Network</text>
<text x="251.7" y="108">speed</text>
<text x="258.4" y="108">and</text>
<text x="263" y="108">length</text>
<text x="270.1" y="108">is</text>
<text x="272.9" y="108">limited</text>
</g>
</svg>
